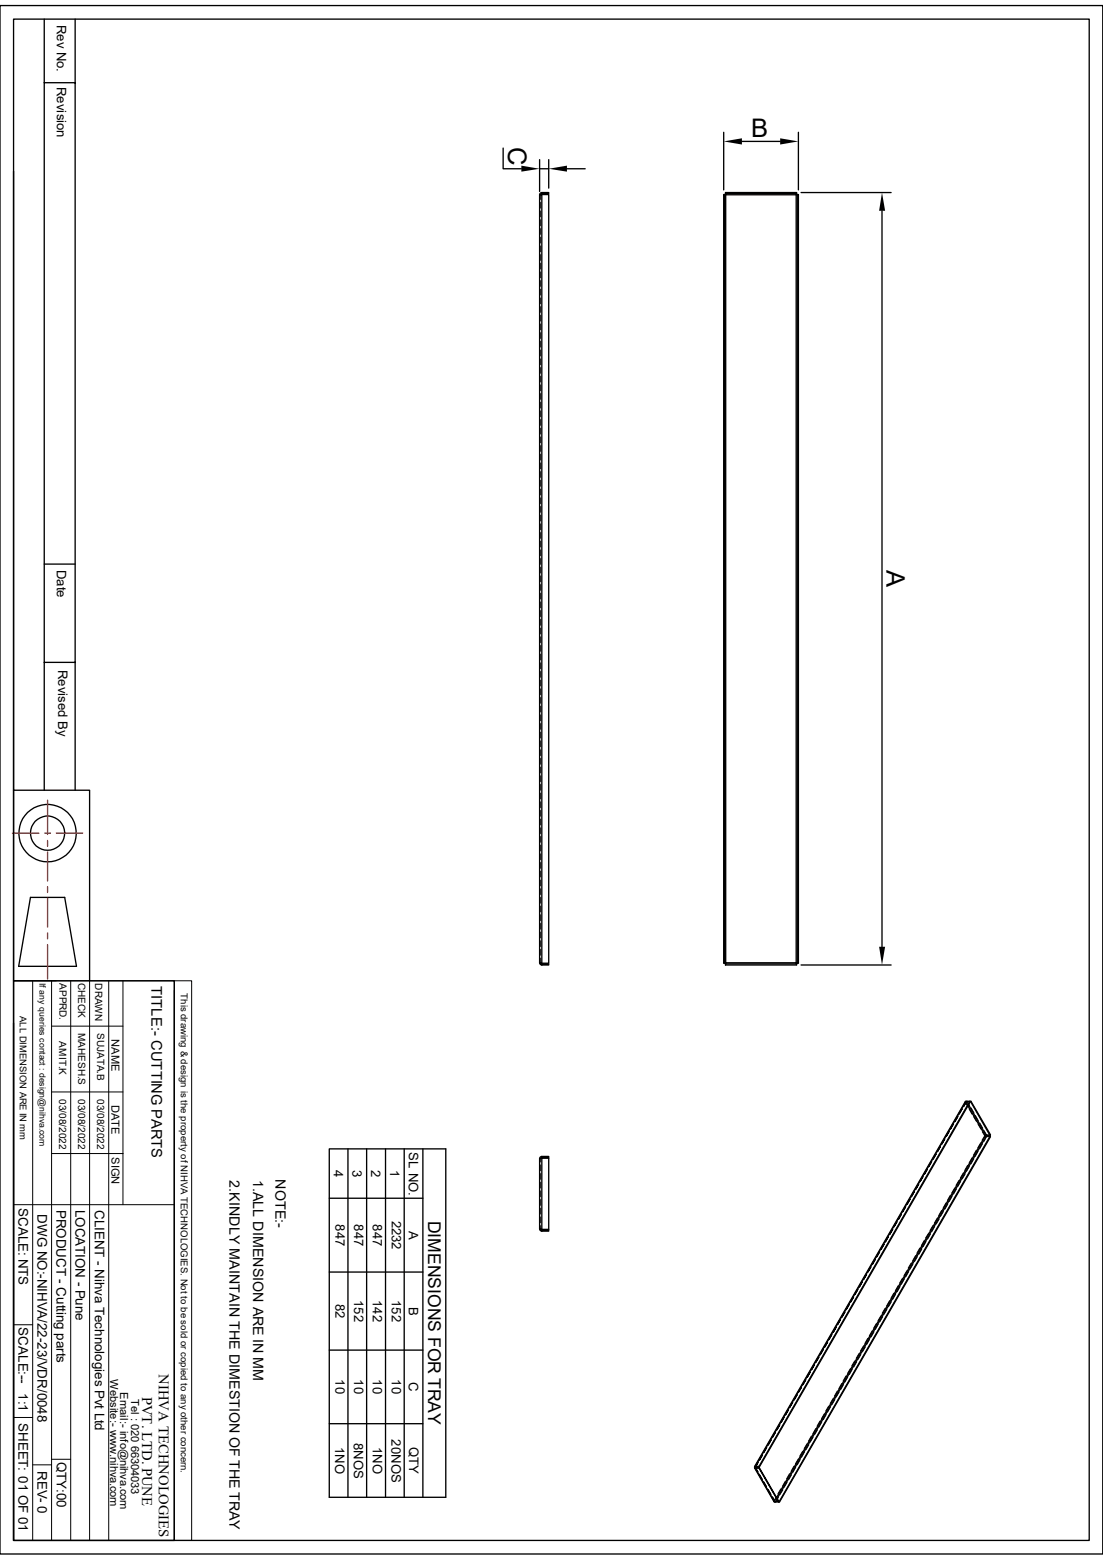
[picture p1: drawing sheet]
<svg xmlns="http://www.w3.org/2000/svg" width="210mm" height="297mm" viewBox="0 0 210 297" stroke-linecap="round" stroke-linejoin="round" font-family="sans-serif">
<g fill="none" stroke="#000" stroke-width=".25">
<path d="M0 1.1h210v294.8h-210zM2.6 3.6h204.8v289.7h-204.8zM8.4 3.6v146.9M8.4 15.7h5.9M14.3 3.6v146.9M2.6 32.6v117.9h14.5v36.2M95.8 28.2v3.9h3.5M102.7 37.1l.5-.1v146.4l-.5-.1zM102.7 30.4v6M102.7 32.1h1.8M103.2 36.7h1.3v.2h-1.3zM103.2 37h1.3v146.4h-1.3"/>
<path d="M103.2 36.7l-.3 .1-.2 .3M103.2 36.9l-.2 .1M104.5 30.4v5.4M107.9 32.1h3.5M137.8 37h.2v146.4h-.2zM137.8 25.2v11M138 37l.2 .1v146.2M138.1 36.9l.1 .2h13.4l.1-.2M138.1 36.7h13.6v.2h-13.6zM141.3 26.9h7.2M151.8 37h.2v146.4h-.2M151.8 37l-.2 .1v146.2"/>
<path d="M151.8 37v146.4M152 25.2v11M152.5 36.7h17.2M167.9 40.1v140.2M8.4 107.4h5.9M8.4 126.1h5.9M2.6 150.5v36.2M5.8 170.9h6.5l2.3 13.1h-11zM2.6 186.7h30.6v106.6h-30.6zM2.6 194.8v98.5M102.7 183.3l.2 .3 .3 .1M103 183.3l.2 .2v.2"/>
<path d="M103.2 183.5h1.3v.2h-1.3M138.1 183.5h13.6v.2h-13.6zM138.2 183.3l-.1 .2M138.2 183.3l-.2 .1M138.2 183.3h13.4M151.6 183.3l.2 .1M151.6 183.3l.1 .2M152.5 183.7h17.2M62.7 218.7h22.2v66.4h-22.2zM66.3 218.7v66.4M69.8 218.7v66.4M73.4 218.7v66.4"/>
<path d="M77 218.7v66.4M80.5 218.7v66.4M183.9 209.7h.8l-40.2 69.5h-.7zM183.9 209.7l-40.2 69.5M184.3 210.5l3.3 5.7-39.7 68.9M184.4 210.3l3.4 5.9h.7l-3.6-6.5h-.2v.1l-40.1 69.5-.1-.1M184.7 209.8h.1M184.9 209.7l3.7 6.4-.1 .1M187.8 216.2h-.2l.2 .1M188.5 216.3l-40.1 69.6M62.7 228.1h17.8M102.7 220.6v13.4l.5 .1"/>
<path d="M102.7 234l.2 .3 .3 .1M103 234l.2 .2v.2M103.2 220.2h1.3v.2h-1.3zM103.2 220.5h1.3v13.6h-1.3zM103.2 220.5l-.5 .1M103.2 220.2l-.3 .1-.2 .3M103.2 220.4l-.2 .2M103.2 234.2h1.3v.2h-1.3M62.7 242.2h17.8M62.7 257h17.8M62.7 271.1h17.8M143.7 279.4l.1 .1"/>
<path d="M143.7 279.4h.1M143.7 279.5l3.8 6.5M143.8 279.5l3.7 6.5h.9l-.1-.1M143.8 279.5h.7M144.6 279.4l3.7 6.6zM144.6 279.4l-.8 .1M144.6 279.3h-.8l-.1-.1v.2M148 285.3l39.8-69h.7l.1 .1-40.2 69.6"/>
<circle cx="9.1" cy="158.6" r="5.5"/>
<circle cx="9.1" cy="158.6" r="3.3"/>
</g>
<g fill="none" stroke="#000" stroke-width=".19">
<path d="M103 37l-.3 .1M103 38.5v1.1M103.2 37l-.2 .1v.9M138.1 36.7l.1 .4-.4-.1M151.7 36.7l-.1 .4 .4-.1M103 40.2v1.1M103 41.8v1.2M103 43.5v1.1M103 45.2v1.1M103 46.8v1.1M103 48.5v1.1M103 50.1v1.1"/>
<path d="M103 51.8v1.1M103 53.4v1.1M103 55.1v1.1M103 56.7v1.1M103 58.4v1.1M103 60v1.1M103 61.7v1.1M103 63.3v1.1M103 65v1.1M103 66.6v1.2M103 68.3v1.1M103 70v1.1"/>
<path d="M103 71.6v1.1M103 73.3v1.1M103 74.9v1.1M103 76.6v1.1M103 78.2v1.1M103 79.9v1.1M103 81.5v1.1M103 83.2v1.1M103 84.8v1.1M103 86.5v1.1M103 88.1v1.1M103 89.8v1.1"/>
<path d="M103 91.4v1.2M103 93.1v1.1M103 94.8v1.1M103 96.4v1.1M103 98.1v1.1M103 99.7v1.1M103 101.4v1.1M103 103v1.1M103 104.7v1.1M103 106.3v1.1M103 108v1.1M103 109.6v1.1"/>
<path d="M103 111.3v1.1M103 112.9v1.1M103 114.6v1.1M103 116.2v1.2M103 117.9v1.1M103 119.6v1.1M103 121.2v1.1M103 122.9v1.1M103 124.5v1.1M103 126.2v1.1M103 127.8v1.1M103 129.5v1.1"/>
<path d="M103 131.1v1.1M103 132.8v1.1M103 134.5v1.1M103 136.1v1.1M103 137.8v1.1M103 139.4v1.1M103 141.1v1.1M103 142.7v1.1M103 144.4v1.1M103 146v1.2M103 147.7v1.1M103 149.4v1.1"/>
<path d="M103 151v1.1M103 152.7v1.1M103 154.3v1.1M103 156v1.1M103 157.6v1.1M103 159.3v1.1M103 160.9v1.1M103 162.6v1.1M103 164.2v1.1M103 165.9v1.1M103 167.6v1.1M103 169.2v1.1"/>
<path d="M103 170.9v1.1M103 172.5v1.1M103 174.2v1.1M103 175.8v1.1M103 177.5v1.1M103 179.1v1.1M2.6 186.7h30.6M6.2 186.7v106.6M9.8 195.4h13.6M9.8 186.7v106.6M13.5 186.7v106.6M17.1 186.7v106.6"/>
<path d="M20.7 186.7v106.6M23.4 186.7v42.7M33.2 186.7h3.3v106.6h-3.3zM33.2 188.6v104.7M103 183.3l.2 .1M103 180.8v1.1M103 182.4v.9h-.3M137.8 183.4l.4-.1-.1 .4M152 183.4l-.4-.1 .1 .4M9.8 219.6h13.6M9.8 207.9h13.6M178.1 219.8l-.6 1"/>
<path d="M178.2 219.7l-.6 1M178.2 219.8l-.5 .9M178.3 219.7l-.6 .9M178.9 218.4l-.5 .9M179 218.3l-.5 .9M179.1 218.3l-.6 1M179.7 216.9l-.5 1M179.8 216.9l-.5 .9M179.9 216.9l-.6 .9M179.9 216.8l-.5 1M180.6 215.5l-.6 1M180.7 215.5l-.5 .9"/>
<path d="M180.7 215.4l-.6 1M181.4 214.1l-.6 .9M181.5 214l-.6 1M181.6 214l-.6 1M182.2 212.6l-.5 1M182.3 212.6l-.5 .9M182.4 212.6l-.6 1M182.4 212.6l-.5 .9M183 211.2l-.5 1M183.2 211.1l-.6 1M183.2 211.1l-.5 .9M183.8 209.9l-.5 .8"/>
<path d="M183.8 209.7v.2M183.8 209.9l.5 .8M183.9 209.9l.4 .6M183.9 209.7l.1 .1M183.9 209.9l-.4 .8M183.9 209.8l-.5 .9M184 209.8l-.5 .9M184 209.8l-.1 .1M184 209.8h.7M184.1 209.8l-.2 .1M184.1 209.7v.1l.3 .5M184.1 209.7l-.3 .2h.1"/>
<path d="M184.1 209.7l.5 .8M184.5 211.2l.6 .9M184.9 210.9l.6 1M185.4 212.6l.5 .9M185.7 212.4l.6 1M185.9 219l-.6 1M186.2 214l.6 1M186.2 219.2l-.5 1M186.6 213.8l.5 1M186.7 217.6l-.5 .9M187 215.5l.5 .7M187.1 217.8l-.6 .9"/>
<path d="M187.4 215.3l.4 .8M187.5 216.2l-.5 .9M187.5 216.2l.3 .1M187.5 216.2h.1M187.8 216.1l-.3 .1M187.8 216.1h.8M187.8 216.1v.1M188.6 216.4h-.8l-.4 .9M2.6 229.4h30.6M102.7 234h.3M103 220.6h-.3M103 233.3v.7l.2 .1"/>
<path d="M103 221.8v1.1M103 223.4v1.1M103 225.1v1.1M103 226.7v1.1M103 228.4v1.1M103 230v1.1M103 231.7v1.1M103.2 220.5l-.2 .1v.6M166.5 239.9l-.6 .9M166.7 239.8l-.6 1M166.7 239.7l-.6 1M167.4 238.3l-.6 1.1"/>
<path d="M167.5 238.4l-.6 1M167.5 238.3l-.5 1M168.1 237l-.5 1M168.3 236.9l-.6 1M168.3 236.9l-.5 1M168.4 236.9l-.6 .9M168.6 236.4l.5-.9-.5 1M169 235.5l-.6 1M169.2 235.5l-.6 .9M169.8 234.1l-.6 1M169.9 234.1l-.5 .9M170 234.1l-.6 .9"/>
<path d="M170 234l-.5 1M170.6 232.7l-.5 .9M170.8 232.6l-.6 1 .6-.9M171.5 231.3l-.6 .9M171.6 231.2l-.6 1M171.7 231.1l-.6 1.1M172.3 229.8l-.6 1M172.4 229.8l-.5 1M172.4 229.7l-.5 1M172.5 229.7l-.6 1M173.1 228.4l-.5 1M173.2 228.3l-.5 1"/>
<path d="M173.3 228.3l-.6 1M173.3 228.3l-.5 .9M173.5 227.8l.6-.9-.6 1M173.9 226.9l-.5 1M174.1 226.9l-.5 .9M174.3 239.1l-.5 .9M174.7 239.3l-.6 .9M174.8 225.5l-.6 1M174.9 225.5l-.6 .9M174.9 225.5l-.5 .9M175 225.4l-.6 1M175.1 237.6l-.5 1"/>
<path d="M175.5 237.8l-.5 1M175.6 224.1l-.6 .9M175.8 224l-.6 1 .5-.9M176 236.2l-.6 1M176.3 236.4l-.5 1M176.4 222.7l-.5 .9M176.5 222.6l-.5 1M176.6 222.5l-.6 1.1M176.8 234.8l-.6 .9M177.2 235l-.6 .9M177.2 221.2l-.5 1M177.4 221.2l-.6 1"/>
<path d="M177.4 221.1l-.6 1M177.4 221.1l-.5 1M177.6 233.3l-.5 1M178 233.5l-.6 1M178.5 231.9l-.6 .9M178.8 232.1l-.5 .9M179.3 230.5l-.6 .9M179.6 230.7l-.5 .9M180.1 229l-.5 1M180.5 229.2l-.6 1M180.9 227.6l-.5 1M181.3 227.8l-.6 1"/>
<path d="M181.8 226.2l-.6 .9M182.1 226.4l-.5 .9M182.6 224.7l-.6 1M182.9 224.9l-.5 1M183.4 223.3l-.5 .9M183.8 223.5l-.6 1M184.2 221.9l-.5 .9M184.6 222.1l-.6 .9M185.1 220.4l-.6 1M185.4 220.6l-.5 1M2.6 252.2h3.6M154.9 259.9l-.5 1"/>
<path d="M155 259.8l-.5 1M155.1 259.9l-.6 .9M155.1 259.8l-.5 1M155.4 259.4l.5-1-.6 1M155.7 258.5l-.5 .9M156 258.4l-.6 .9M156.6 257l-.6 1M156.8 256.9l-.6 1.1M157.5 255.5l-.6 1.1M157.6 255.6l-.6 .9M157.6 255.5l-.5 1M158.2 254.2l-.5 .9"/>
<path d="M158.4 254.1l-.6 1M158.4 254.1l-.5 .9M159.1 252.7l-.6 1M159.2 252.7l-.6 .9M159.2 252.7l-.5 1M159.3 252.6l-.6 1M159.9 251.3l-.6 1M160 251.2l-.5 1M160.1 251.2l-.6 1M160.7 249.9l-.5 .9M160.8 249.8l-.5 1M160.9 249.9l-.6 .9"/>
<path d="M160.9 249.8l-.5 .9M161.5 248.5l-.5 .9M161.7 248.3l-.6 1.1M162.5 246.9l-.7 1.1M162.5 247l-.5 .9M162.6 246.9l-.6 1M162.7 259.1l-.5 1M163.1 259.3l-.5 1M163.2 245.6l-.6 .9M163.3 245.5l-.5 1M163.4 245.5l-.6 .9M163.6 257.7l-.6 .9"/>
<path d="M163.9 257.9l-.5 .9M164 244.1l-.5 1M164.1 244.1l-.5 .9M164.2 244.1l-.6 1M164.2 244.1l-.5 .9M164.4 256.2l-.6 1M164.8 256.5l-.6 .9M164.8 242.7l-.5 1M165 242.7l-.6 .9M165 242.6l-.5 1M165.2 254.8l-.5 1M165.6 255l-.6 1"/>
<path d="M165.7 241.3l-.6 .9M165.8 241.2l-.6 1M165.8 241.3l-.5 .9M165.9 241.2l-.6 .9M166.1 253.4l-.6 .9M166.4 253.6l-.5 1M166.9 252l-.6 .9M167.2 252.1l-.5 1M167.7 250.5l-.5 1M168.1 250.7l-.6 1M168.5 249.1l-.5 .9M168.9 249.3l-.6 .9"/>
<path d="M169.4 247.7l-.6 .9M169.7 247.9l-.5 .9M170.2 246.2l-.6 1M170.5 246.4l-.5 1M171 244.8l-.5 .9M171.4 245l-.6 1M171.8 243.4l-.5 .9M172.2 243.5l-.6 1M172.7 241.9l-.6 1M173 242.1l-.5 1M173.5 240.5l-.6 .9M173.8 240.7l-.5 .9"/>
<path d="M2.6 269.9h3.6M6.2 278.9h3.6M9.8 277.8h3.7M143.8 279.4l.5 .8M144.2 278.5l-.5 .9 .4 .8M144.4 278.4l-.6 .9M145 277.1l-.5 .9M145.1 277l-.5 1M145.2 277.1l-.6 .9M145.2 277l-.5 1M145.8 275.7l-.5 .9M146 275.5l-.6 1.1 .6-1"/>
<path d="M146.7 274.2l-.6 1M146.8 274.2l-.6 .9M146.9 274.1l-.6 1.1M147.5 272.8l-.6 1M147.6 272.7l-.5 1 .5-.9M147.7 272.7l-.6 .9M148.4 271.3l-.6 1M148.5 271.3l-.6 1M148.5 271.3l-.5 .9M148.7 270.8l.6-.9-.6 .9M149.1 269.9l-.5 1M149.3 269.8l-.5 1"/>
<path d="M150 268.5l-.6 1M150.1 268.4l-.6 1M150.1 268.5l-.5 .9M150.2 268.4l-.6 1M150.8 267.1l-.6 .9M151 267l-.6 1 .5-1M151.2 279.1l-.6 1M151.5 279.4l-.5 .9M151.6 265.6l-.5 1M151.7 265.6l-.5 .9M151.8 265.5l-.6 1.1M152 277.7l-.5 1"/>
<path d="M152.1 265l.5-.8-.6 .9M152.4 277.9l-.6 1M152.4 264.2l-.5 1M152.6 264.1l-.6 1M152.8 276.3l-.5 .9M153.2 276.5l-.6 1M153.4 262.7l-.7 1M153.4 262.7l-.5 1M153.5 262.7l-.6 .9M153.7 274.9l-.6 .9M154 275.1l-.5 .9M154.1 261.3l-.6 1"/>
<path d="M154.2 261.3l-.5 .9M154.3 261.2l-.6 1.1M154.5 273.4l-.6 1M154.8 273.6l-.5 1M155.3 272l-.5 1M155.7 272.2l-.6 .9M156.1 270.6l-.5 .9M156.5 270.8l-.6 .9M157 269.2l-.6 .9M157.3 269.3l-.5 1M157.8 267.7l-.6 .9M158.1 267.9l-.5 1"/>
<path d="M158.6 266.3l-.5 .9M159 266.5l-.6 .9M159.4 264.8l-.5 1M159.8 265l-.6 1M160.3 263.4l-.6 1M160.6 263.6l-.5 1M161.1 262l-.6 .9M161.4 262.2l-.5 .9M161.9 260.6l-.5 .9M162.3 260.7l-.6 1M144.3 280.2l-.5-.8 .5 .8M144.4 280.6l.6 1"/>
<path d="M144.5 280.7l.6 1M144.6 280.7l.5 .9M144.6 280.8l.6 .9M145.2 282.1l.6 .9M145.4 282.2l.6 .9M145.4 282.1l.6 1M146.1 283.5l.5 1M146.2 283.6l.5 .9M146.2 283.5l.6 1M146.3 283.6l.5 1M146.9 284.9l.5 1M147 285l.5 .8"/>
<path d="M147.1 285l.5 .9M147.4 285.7h.1M147.5 285.7l.2 .2M147.6 285.9h.7M147.6 285.9l-.1 .1M147.9 284.9l-.5 .8 .3 .3M147.9 285.1l-.4 .6M148 285.3l-.3 .7M148.2 285.1l-.5 .9M148.7 283.5l-.6 .9M149.1 283.7l-.6 .9M149.5 282l-.5 1"/>
<path d="M149.9 282.2l-.6 1M150.3 280.6l-.5 1M150.7 280.8l-.5 .9"/>
</g>
<path d="M2.4 158.6h5M8.5 158.6h1.1M9.1 152.4v6.5M10.7 158.6h5M9.1 160v1.1M9.1 162.2v5.5M9.1 168.8v1.1M9.1 171v5.5M9.1 177.6v1.1M9.1 179.8v6.6" fill="none" stroke="#f00" stroke-width=".25"/>
<path d="M99.3 31.5l3.4 .6-3.4 .6zM104.5 32.1l3.4-.6v1.2zM137.8 26.9l3.5-.6v1.2zM148.5 26.3l3.5 .6-3.5 .6zM167.9 36.7l.6 3.4h-1.1zM167.4 180.3h1.1l-.6 3.4z" fill="#000"/>
<g font-size="4.9">
<text x="96.7" y="27.9" transform="rotate(90 96.7 27.9)">C</text>
<text x="143" y="26">B</text>
<text x="168.8" y="108.6" transform="rotate(90 168.8 108.6)">A</text>
</g>
<text font-size="3.3" x="81.5" y="232.4" transform="rotate(90 81.5 232.4)">DIMENSIONS FOR TRAY</text>
<g font-size="2.8">
<text x="28.9" y="187.7" transform="rotate(90 28.9 187.7)">TITLE:- CUTTING PARTS</text>
<text x="30.3" y="261.6" transform="rotate(90 30.3 261.6)">NIHVA TECHNOLOGIES</text>
<text x="27.1" y="265.9" transform="rotate(90 27.1 265.9)">PVT. LTD. PUNE</text>
</g>
<g font-size="2.7">
<text x="43.7" y="224.7" transform="rotate(90 43.7 224.7)">2.KINDLY MAINTAIN THE DIMESTION OF THE TRAY</text>
<text x="48.2" y="224.6" transform="rotate(90 48.2 224.6)">1.ALL DIMENSION ARE IN MM</text>
<text x="52.5" y="224.5" transform="rotate(90 52.5 224.5)">NOTE:-</text>
</g>
<g font-size="2.5">
<text x="10.8" y="4.7" transform="rotate(90 10.8 4.7)">Rev No.</text>
<text x="10.8" y="16.6" transform="rotate(90 10.8 16.6)">Revision</text>
<text x="10.8" y="108.5" transform="rotate(90 10.8 108.5)">Date</text>
<text x="11" y="127.5" transform="rotate(90 11 127.5)">Revised By</text>
<text x="77.9" y="219.4" transform="rotate(90 77.9 219.4)">SL NO.</text>
<text x="63.6" y="222.8" transform="rotate(90 63.6 222.8)">4</text>
<text x="67.1" y="222.8" transform="rotate(90 67.1 222.8)">3</text>
<text x="70.7" y="222.8" transform="rotate(90 70.7 222.8)">2</text>
<text x="74.3" y="222.8" transform="rotate(90 74.3 222.8)">1</text>
<text x="3.5" y="230" transform="rotate(90 3.5 230)">SCALE: NTS</text>
<text x="7.2" y="231.2" transform="rotate(90 7.2 231.2)">DWG NO:-NIHVA/22-23/VDR/0048</text>
<text x="10.8" y="230.3" transform="rotate(90 10.8 230.3)">PRODUCT - Cutting parts</text>
<text x="14.4" y="230.3" transform="rotate(90 14.4 230.3)">LOCATION - Pune</text>
<text x="18" y="230.4" transform="rotate(90 18 230.4)">CLIENT - Nihva Technologies Pvt Ltd</text>
<text x="63.9" y="233.1" transform="rotate(90 63.9 233.1)">847</text>
<text x="67.4" y="233.1" transform="rotate(90 67.4 233.1)">847</text>
<text x="71" y="233.1" transform="rotate(90 71 233.1)">847</text>
<text x="74.6" y="232.4" transform="rotate(90 74.6 232.4)">2232</text>
<text x="77.9" y="234.3" transform="rotate(90 77.9 234.3)">A</text>
<text x="63.9" y="248.3" transform="rotate(90 63.9 248.3)">82</text>
<text x="67.4" y="247.5" transform="rotate(90 67.4 247.5)">152</text>
<text x="71" y="247.5" transform="rotate(90 71 247.5)">142</text>
<text x="74.6" y="247.5" transform="rotate(90 74.6 247.5)">152</text>
<text x="77.9" y="248.8" transform="rotate(90 77.9 248.8)">B</text>
<text x="3.5" y="252.7" transform="rotate(90 3.5 252.7)">SCALE:--</text>
<text x="63.9" y="262.6" transform="rotate(90 63.9 262.6)">10</text>
<text x="67.4" y="262.6" transform="rotate(90 67.4 262.6)">10</text>
<text x="71" y="262.6" transform="rotate(90 71 262.6)">10</text>
<text x="74.6" y="262.6" transform="rotate(90 74.6 262.6)">10</text>
<text x="77.9" y="263.2" transform="rotate(90 77.9 263.2)">C</text>
<text x="3.5" y="265.3" transform="rotate(90 3.5 265.3)">1:1</text>
<text x="3.5" y="271" transform="rotate(90 3.5 271)">SHEET: 01 OF 01</text>
<text x="63.8" y="275.5" transform="rotate(90 63.8 275.5)">1NO</text>
<text x="67.4" y="274.7" transform="rotate(90 67.4 274.7)">8NOS</text>
<text x="71" y="275.5" transform="rotate(90 71 275.5)">1NO</text>
<text x="74.6" y="274" transform="rotate(90 74.6 274)">20NOS</text>
<text x="77.9" y="275.5" transform="rotate(90 77.9 275.5)">QTY</text>
<text x="7.2" y="280" transform="rotate(90 7.2 280)">REV- 0</text>
<text x="10.8" y="278.3" transform="rotate(90 10.8 278.3)">QTY:00</text>
</g>
<g font-size="2.1">
<text x="21.3" y="197.9" transform="rotate(90 21.3 197.9)">NAME</text>
<text x="21.3" y="210.3" transform="rotate(90 21.3 210.3)">DATE</text>
<text x="21.3" y="220.3" transform="rotate(90 21.3 220.3)">SIGN</text>
<text x="21" y="262.6" transform="rotate(90 21 262.6)">Website:- www.nihva.com</text>
<text x="22.9" y="265" transform="rotate(90 22.9 265)">Email:- info@nihva.com</text>
<text x="25" y="266.3" transform="rotate(90 25 266.3)">Tel : 020 66304033</text>
</g>
<g font-size="1.9">
<text x="11.3" y="187.2" transform="rotate(90 11.3 187.2)">APPRD.</text>
<text x="14.9" y="187.1" transform="rotate(90 14.9 187.1)">CHECK</text>
<text x="18.1" y="187.2" transform="rotate(90 18.1 187.2)">DRAWN</text>
<text x="14.9" y="196.6" transform="rotate(90 14.9 196.6)">MAHESH.S</text>
<text x="18.5" y="196.7" transform="rotate(90 18.5 196.7)">SUJATA.B</text>
<text x="11.3" y="198.3" transform="rotate(90 11.3 198.3)">AMIT.K</text>
<text x="11.3" y="209.3" transform="rotate(90 11.3 209.3)">03/08/2022</text>
<text x="14.9" y="209.3" transform="rotate(90 14.9 209.3)">03/08/2022</text>
<text x="18.5" y="209.3" transform="rotate(90 18.5 209.3)">03/08/2022</text>
</g>
<g font-size="1.8">
<text x="34.5" y="189.1" transform="rotate(90 34.5 189.1)">This drawing &amp; design is the property of NIHVA TECHNOLOGIES. Not to be sold or copied to any other concern.</text>
<text x="3.8" y="193.4" transform="rotate(90 3.8 193.4)">ALL DIMENSION ARE IN mm</text>
</g>
<text font-size="1.7" x="7.5" y="187.2" transform="rotate(90 7.5 187.2)">If any queries contact : design@nihva.com</text>
</svg>
